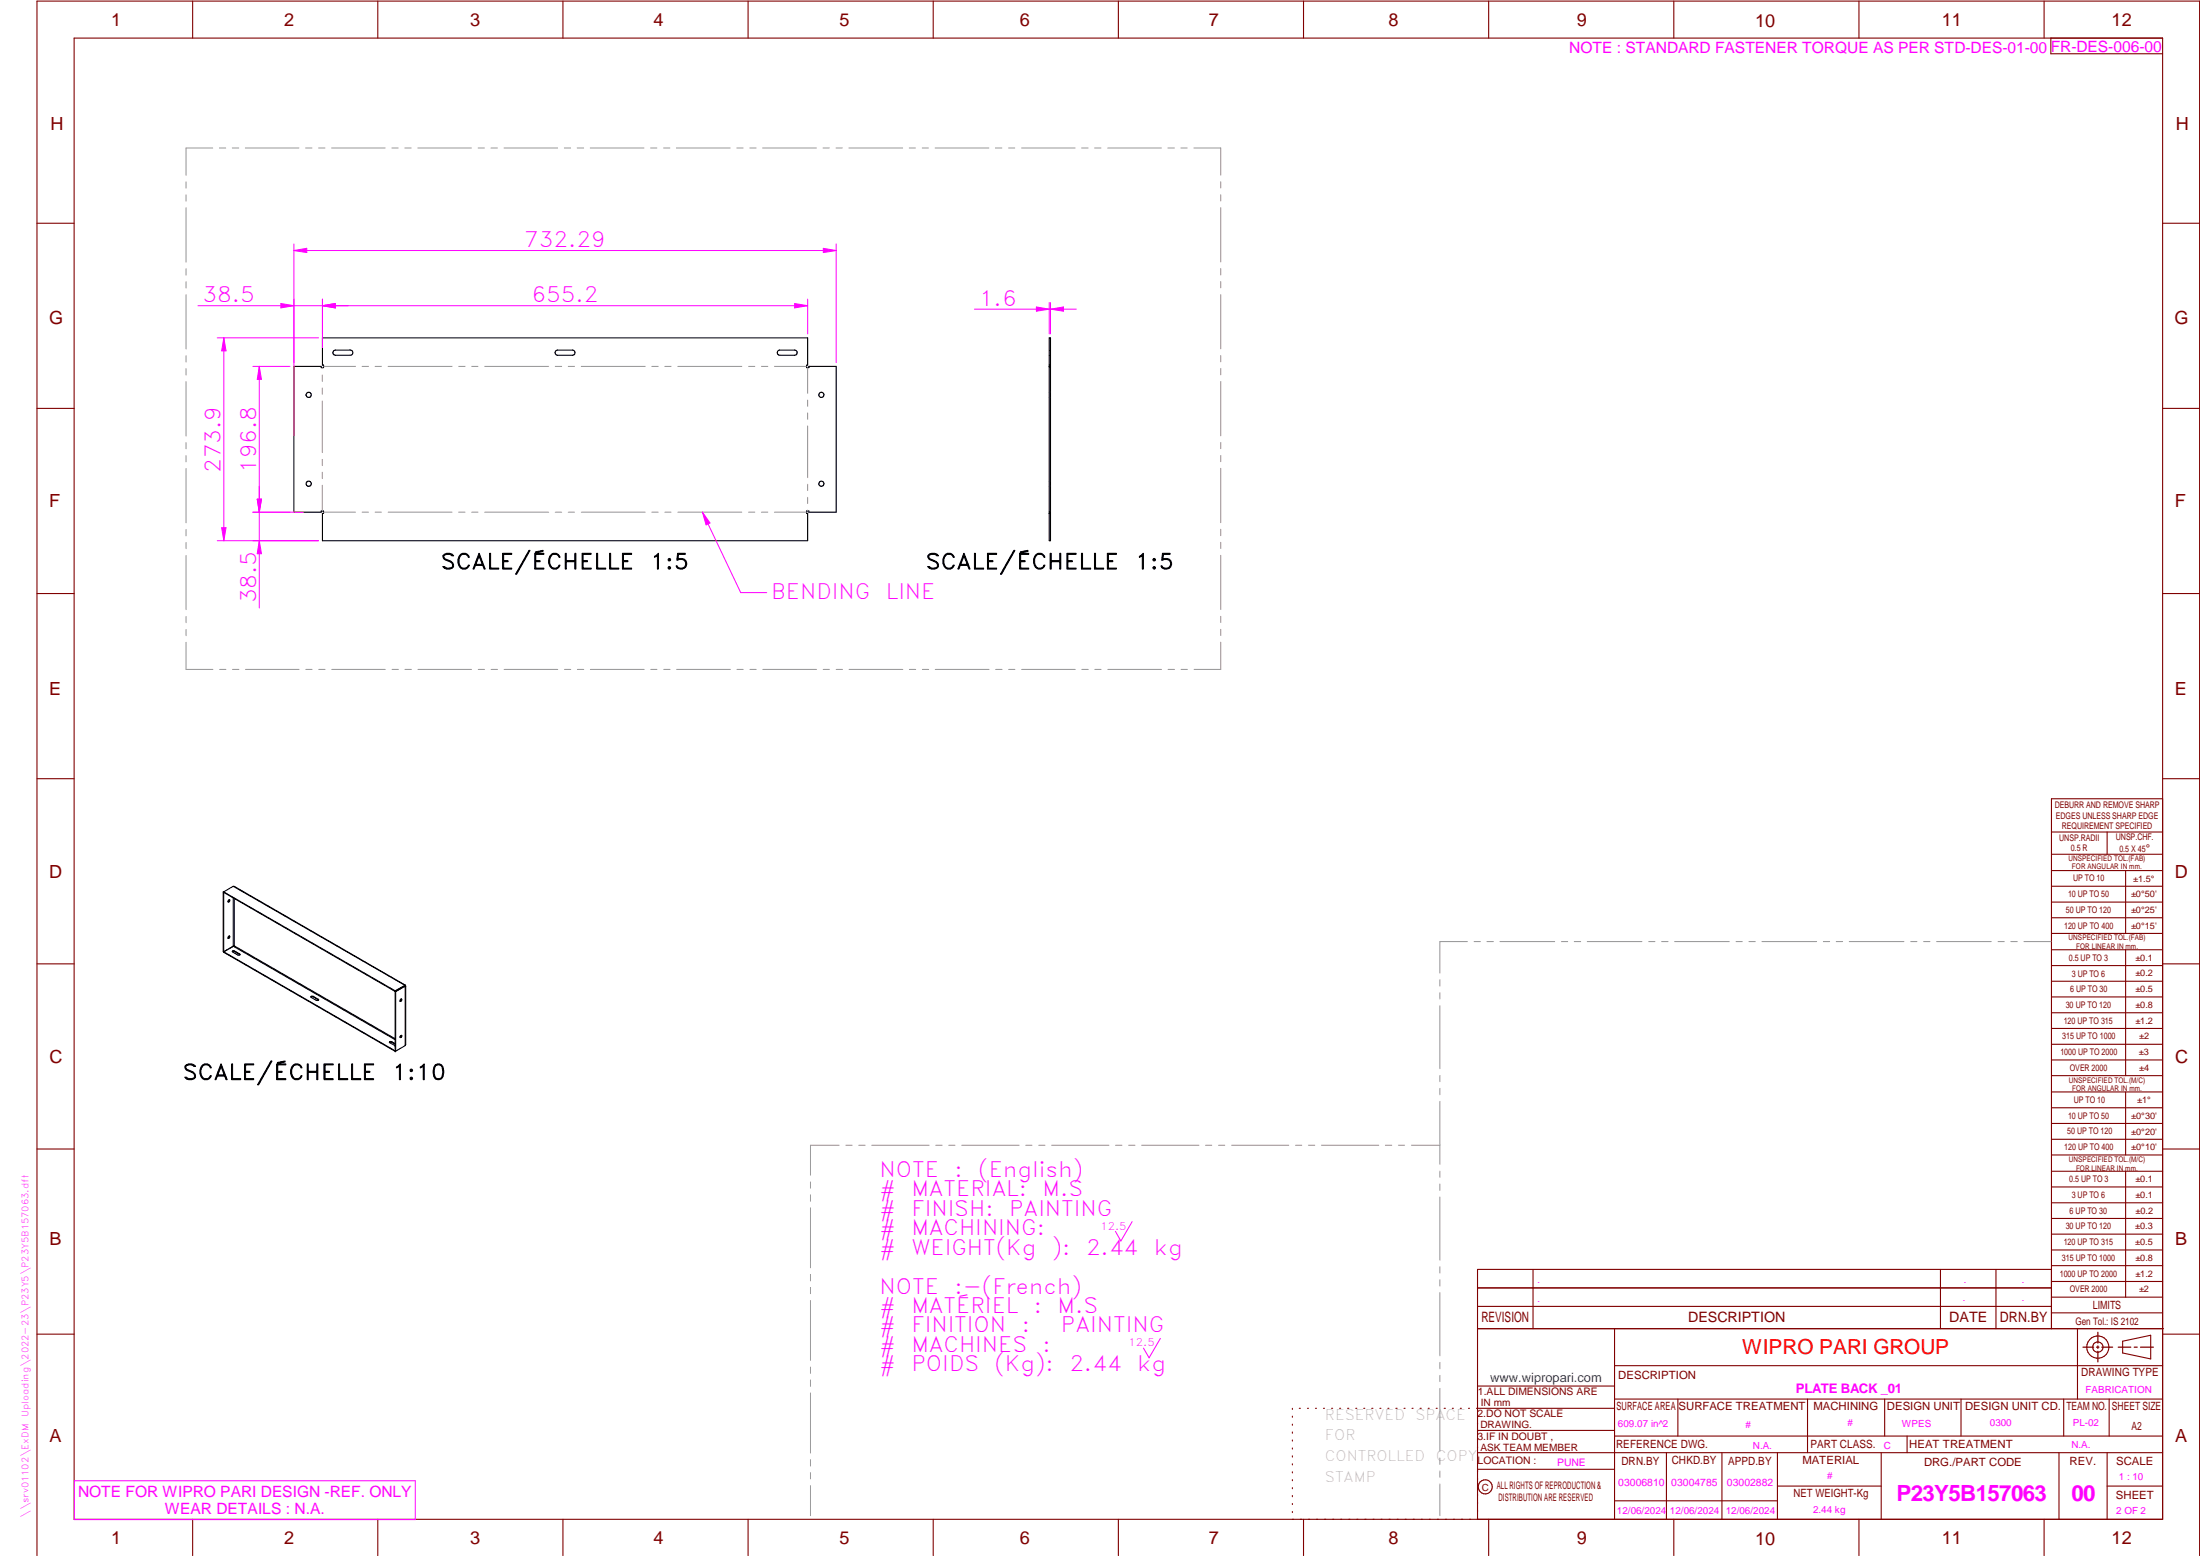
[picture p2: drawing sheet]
<svg xmlns="http://www.w3.org/2000/svg" width="594mm" height="420mm" viewBox="0 0 594 420" stroke-linecap="round" stroke-linejoin="round" font-family="sans-serif">
<g fill="none" stroke="#800000" stroke-width=".3">
<path d="M20 10.3h564v400h-564zM52 .3v10M102 .3v10M152 .3v10M202 .3v10M252 .3v10M302 .3v10M352 .3v10M402 .3v10M452 .3v10M502 .3v10M552 .3v10"/>
<path d="M553.8 10.3v4.2h30.2M10 60.3h10M584 60.3h10M10 110.3h10M584 110.3h10M10 160.3h10M584 160.3h10M10 210.3h10M584 215.7h-30v143.1M584 210.3h10M554 224.7h30M554 230.7h30"/>
<path d="M554 235.1h30M554 239.3h30M569 224.7v6M574 235.1v17M554 243.6h30M554 247.8h30M554 252.1h30M554 256.5h30M574 256.5v33.9M10 260.3h10M554 260.7h30M554 265h30"/>
<path d="M554 269.2h30M554 273.5h30M554 277.7h30M584 260.3h10M554 282h30M554 286.2h30M554 290.4h30M554 294.9h30M554 299.1h30M574 294.9v17M10 310.3h10M554 303.4h30"/>
<path d="M554 307.6h30M554 311.9h30M554 316.3h30M574 316.3v34M584 310.3h10M554 320.5h30M554 324.8h30M554 329h30M554 333.2h30M554 337.5h30M399 358.8h185.2M399 352.8h155"/>
<path d="M399 347.8h155M414 342.8v16M436 358.8v51.5M524 342.8v16M539 342.8v16M554 341.8h30M554 346h30M554 350.3h30M554 354.5h30M554 342.8h-155v67.5M561 358.8v19M10 360.3h10"/>
<path d="M399 374.3h37M436 377.8h148M453.1 377.8v10M488.1 377.8v14.5M508.9 377.8v10M529.5 377.8v10M557.3 377.8v10M569.5 377.8v10M573.2 362.2l7.6-1.6v6.3l-7.6-1.6zM584 368.8h-148M584 360.3h10M349 380.3v.3"/>
<path d="M349 382.4v.3M349 384.6v.3M349 386.7v.3M349 388.8v.3M349 391v.3M349 393.1v.3M349 395.3v.3M349 397.4v.3M349 399.5v.3M350.9 380.3h.2M353.1 380.3h.2M355.2 380.3h.3"/>
<path d="M357.4 380.3h.3M359.6 380.3h.3M361.7 380.3h.3M363.9 380.3h.3M366.1 380.3h.3M368.3 380.3h.2M370.4 380.3h.3M372.6 380.3h.3M374.8 380.3h.3M376.9 380.3h.4M379.1 380.3h.3M381.3 380.3h.3"/>
<path d="M383.4 380.3h.4M385.6 380.3h.3M387.8 380.3h.3M390 380.3h.3M392.2 380.3h.3M394.3 380.3h.3M396.5 380.3h.3M398.7 380.3h37.3M399 396.7h37M399 392.3h185M399 386.2h37M436 387.8h148"/>
<path d="M450 392.3v18M465 392.3v18M480 392.3v18M508 392.3v18M515 387.8v4.5M556 392.3v18M569 392.3v18M52 410.3v9.7M102 410.3v9.7M152 410.3v9.7M202 410.3v9.7M252 410.3v9.7"/>
<path d="M302 410.3v9.7M349 401.7v.3M349 403.8v.4M349 406v.3M349 408.1v.3M352 410.3v9.7M402 410.3v9.7M436 405.3h44M452 410.3v9.7M480 401.3h28M502 410.3v9.7M552 410.3v9.7"/>
<path d="M569 401.3h15M10 420v-419.7h584v419.7"/>
<circle cx="566.5" cy="363.7" r="1.39"/>
<circle cx="566.5" cy="363.8" r="3"/>
<circle cx="401.1" cy="401.5" r="1.9"/>
</g>
<path d="M79.4 65.9v51.7M222.3 67.1l3.5 .5-3.5 .6zM225.8 65.9v32M305.7 329.9l-3 5.2-1.5-2.6M313.3 361.4l-3 5.2-1.5-2.6M20.1 399.8h92v10.5h-92z" fill="none" stroke="#f0f" stroke-width=".27"/>
<g fill="none" stroke="#949494" stroke-width=".27">
<path d="M57.4 40h-7.2v7.3M59.3 40h1.7M62.7 40h1.8M66.2 40h14.5M82.5 40h1.7M86 40h1.8M89.5 40h14.5M105.8 40h1.7M109.3 40h1.7M112.8 40h14.5M129.1 40h1.7M132.6 40h1.7"/>
<path d="M136.1 40h14.5M152.4 40h1.7M155.9 40h1.7M159.4 40h14.5M175.7 40h1.7M179.2 40h1.7M182.7 40h14.5M199 40h1.7M202.5 40h1.7M205.9 40h14.6M222.2 40h1.7M225.8 40h1.7"/>
<path d="M229.2 40h14.5M245.5 40h1.7M249 40h1.7M252.5 40h14.5M268.8 40h1.7M272.3 40h1.7M275.8 40h14.5M292.1 40h1.7M295.6 40h1.7M299.1 40h14.5M315.4 40h1.7M318.9 40h1.7"/>
<path d="M322.4 40h7.2v7.3M50.2 49.1v1.7M50.2 52.6v1.7M50.2 56.1v14.7M329.6 49.1v1.7M329.6 52.6v1.7M329.6 56v14.7M50.2 72.6v1.7M50.2 76.1v1.7M50.2 79.6v14.6M329.6 72.5v1.8M329.6 76v1.7"/>
<path d="M329.6 79.5v14.7M50.2 96.1v1.6M50.2 99.5v1.8M87 99.3v.2M87.4 98.9h8.6M97.8 98.9h1.7M101.3 98.9h1.7M104.8 98.9h17.3M123.9 98.9h1.7M127.4 98.9h1.7M130.9 98.9h17.3M149.9 98.9h1.8"/>
<path d="M153.5 98.9h1.6M157 98.9h17.2M176 98.9h1.8M179.5 98.9h1.7M183 98.9h17.3M202.1 98.9h1.7M205.6 98.9h1.7M209.1 98.9h8.7M218.1 99.3v6.9M329.6 96v1.7M329.6 99.5v1.7M50.2 103v14.7"/>
<path d="M50.2 119.5v1.7M87 101.3v1.7M87 104.8v1.7M87 108.3v13.9M218.1 108v1.7M218.1 111.5v1.7M218.1 115v14M329.6 103v14.7M329.6 119.5v1.7M50.2 123v1.7M50.2 126.5v14.7M87 124v1.7"/>
<path d="M87 127.5v1.7M87 131v7M87.4 138.3h8.6M97.8 138.3h1.7M101.3 138.3h1.7M104.8 138.3h17.3M123.9 138.3h1.7M127.4 138.3h1.7M130.9 138.3h17.3M149.9 138.3h1.8M153.5 138.3h1.6M157 138.3h17.2"/>
<path d="M176 138.3h1.8M179.5 138.3h1.7M183 138.3h17.3M202.1 138.3h1.7M205.6 138.3h1.7M209.1 138.3h8.7M218.1 130.8v1.7M218.1 134.3v1.7M218.1 137.8v.2M329.6 123v1.7M329.6 126.4v14.7M50.2 143v1.7"/>
<path d="M50.2 146.5v1.7M50.2 150v14.6M329.6 142.9v1.8M329.6 146.4v1.7M329.6 149.9v14.7M50.2 173.4v7.4h7.3M50.2 166.5v1.6M50.2 170v1.7M329.6 166.4v1.7M329.6 169.9v1.7M329.6 173.4v7.4h-7.2M59.3 180.8h1.7"/>
<path d="M62.8 180.8h1.7M66.3 180.8h14.5M82.6 180.8h1.7M86.1 180.8h1.7M89.6 180.8h14.4M105.9 180.8h1.7M109.3 180.8h1.8M112.9 180.8h14.4M129.2 180.8h1.6M132.6 180.8h1.8M136.1 180.8h14.5M152.4 180.8h1.7"/>
<path d="M155.9 180.8h1.7M159.4 180.8h14.5M175.7 180.8h1.7M179.2 180.8h1.7M182.7 180.8h14.5M199 180.8h1.7M202.5 180.8h1.7M206 180.8h14.5M222.3 180.8h1.7M225.8 180.8h1.7M229.3 180.8h14.5M245.6 180.8h1.7"/>
<path d="M249.1 180.8h1.7M252.6 180.8h14.5M268.9 180.8h1.7M272.4 180.8h1.7M275.9 180.8h14.5M292.1 180.8h1.8M295.6 180.8h1.7M299.2 180.8h14.4M315.4 180.8h1.8M318.9 180.8h1.7M396.2 254.3h-7.4v8.5M398.1 254.3h1.6"/>
<path d="M401.5 254.3h1.8M405 254.3h14.8M421.6 254.3h1.7M425.1 254.3h1.7M428.6 254.3h14.8M445.2 254.3h1.7M448.7 254.3h1.7M452.2 254.3h14.8M468.8 254.3h1.7M472.3 254.3h1.7M475.8 254.3h14.8M492.4 254.3h1.7"/>
<path d="M495.8 254.3h1.8M499.4 254.3h14.7M516 254.3h1.6M519.4 254.3h1.8M522.9 254.3h14.8M539.5 254.3h1.7M543 254.3h1.7M546.5 254.3h7.4M388.8 264.5v1.8M388.8 268.1v1.6M388.8 271.6v17M388.8 290.4v1.7"/>
<path d="M388.8 293.9v1.7M388.8 297.4v17M218.9 319.2v1.6M226.6 309.2h-7.7v8.1M228.4 309.2h1.7M231.9 309.2h1.7M235.4 309.2h15.5M252.7 309.2h1.7M256.2 309.2h1.7M259.7 309.2h15.5M277 309.2h1.7M280.5 309.2h1.7"/>
<path d="M284 309.2h15.5M301.2 309.2h1.8M304.8 309.2h1.7M308.3 309.2h15.5M325.5 309.2h1.7M329.1 309.2h1.6M332.6 309.2h15.4M349.8 309.2h1.7M353.3 309.2h1.7M356.8 309.2h15.5M374.1 309.2h1.7M377.6 309.2h1.7"/>
<path d="M381.1 309.2h7.7M388.8 316.2v1.7M388.8 319.7v1.7M218.9 322.6v1.8M218.9 326.1v16.2M388.8 323.2v17.1M218.9 344.1v1.8M218.9 347.6v1.7M218.9 351.2v16.1M388.8 342.1v1.6M388.8 345.6v1.7M388.8 349v17.1"/>
<path d="M218.9 369.1v1.7M218.9 372.6v1.8M218.9 376.1v16.2M388.8 367.9v1.7M388.8 371.4v1.7M388.8 374.9v17M218.9 394.1v1.8M218.9 397.6v1.7M388.8 393.7v1.7M388.8 397.2v1.7M218.9 401.2v8.1M388.8 400.7v8.6"/>
</g>
<path d="M566.5 359.7v3M562.5 363.8h2.9M566.1 363.8h.7M566.5 363.4v.7M566.5 364.9v2.8M567.6 363.8h2.9M572 363.8h3.4M576.3 363.8h.8M578 363.8h3.5" fill="none" stroke="#800000" stroke-width=".34"/>
<g fill="none" stroke="#000" stroke-width=".3">
<path d="M87.1 91.2h131v7.4h-.3v.7h.6v-.4h7.4v39.4h-7.4v-.3h-.6v.6h.3v7.4h-131v-7.4h.3v-.6h-.7v.3h-7.3v-39.4h7.3v.4h.7v-.7h-.3zM90 94.9l.6-.4h4a.7 .7 0 0 1 .7 .7 .7 .7 0 0 1-.7 .7h-4a.7 .7 0 0 1-.6-1zM150.2 94.6l4.4-.1a.7 .7 0 0 1 .7 .7 .7 .7 0 0 1-.7 .7h-4a.7 .7 0 0 1-.7-.5 .7 .7 0 0 1 .3-.8zM210.2 94.6l4.4-.1a.7 .7 0 0 1 .7 .7 .7 .7 0 0 1-.7 .7h-4a.7 .7 0 0 1-.7-.5 .7 .7 0 0 1 .3-.8zM283.3 98.9h.4M283.3 91.2h.4v54.8h-.4zM283.3 98.6h.4M283.3 138.3h.4M283.3 138.6h.4M63.1 239.4l-2.7 1.4M63.1 239.4l46.3 26.6M63.1 239.4l46.1 26.6"/>
<path d="M60.3 240.9l.1 16.1M60.3 240.9l.1 .1M60.4 240.8l46.3 26.7M60.4 240.8v16.3l46.3 26.8M60.4 241l46.3 26.7M60.4 240.8l-.1 .1M60.4 241h.1M60.4 257l46.3 26.8M61.7 243.1l.1-.1 .3 .1-.4 .5zM61.7 252.9l.3-.1-.1 .5h-.3zM61.9 243l-.3 .5M61.9 252.7v.4l-.3 .2"/>
<path d="M63 255.5l-2.6 1.5M63 255.4h.2M63 242.4v13.1M63 255.5l.1 .1M63.1 255.6l43.6 25.2M63.2 242.6v12.8M63.2 255.4l43.5 25.1M63.2 255.4l-.1 .2M63.3 256.8l1.4 .8M63.3 256.8v.1M63.3 256.9l-.6 .1M63.3 256.9l1.4 .8"/>
<path d="M63.3 256.8l-.2-.1-.4 .2 1.5 1h.5v-.3M64.7 257.7l.1 .1M64.7 257.6v.1M84.5 269l1.4 .8M84.5 269v.2M84.5 269.2h-.6M84.5 269.2l1.4 .8M84.5 269l-.6 .2 1.5 .9h.5v-.3M85.9 269.8v.2M85.9 270h.1M106.7 267.7l.1 .1M106.7 267.5v16.4"/>
<path d="M106.8 267.8v16M108.2 269.8l.2-.1 .1 .3-.4 .4zM108.2 279.7l.3-.1v.2l-.4 .4zM108.4 269.7l-.1 .4-.3 .2M108.4 279.6l-.1 .3-.3 .2M109.2 266l.1 .1M109.2 266h.2M109.3 266.1v.1M109.3 266.2l.1 .1M109.3 266.2l-2.6 1.5M109.3 266.1l-2.6 1.4M109.3 266.2h.1"/>
<path d="M109.4 266v.1M109.4 266.1l-.1 .1M109.4 266.1l.2 .2M109.4 266.3v16l-2.6 1.5M109.4 266.3l-2.6 1.5M109.6 266.3l-.2 15.9M109.6 266.3l-.2 .1M105.1 281.4l1.6 1M105.7 281.3l1 .6M105.7 281.3h-.5l-.1 .1M105.7 281.3v.1M105.7 281.4l-.6 .1"/>
<path d="M105.7 281.4l1 .6M106.7 282.4h.1M106.7 283.8h.1M106.8 283.8l-.1 .1"/>
<circle cx="83.4" cy="106.6" r=".7"/>
<circle cx="221.8" cy="106.6" r=".7"/>
<circle cx="83.4" cy="130.6" r=".7"/>
<circle cx="221.8" cy="130.6" r=".69"/>
</g>
<g fill="none" stroke="#008000" stroke-width=".27">
<path d="M283.3 99.3h.1M283.3 94.5h.2M283.3 95.9h.2M283.5 99.3h.2M283.6 94.5h.1M283.6 95.9h.1M283.3 105.9h.2M283.3 107.3h.1M283.5 107.3h.2M283.6 105.9h.1M283.3 129.9h.2M283.3 138h.1"/>
<path d="M283.3 131.3h.1M283.5 138h.2M283.5 131.3h.2M283.6 129.9h.1"/>
</g>
<path d="M222.3 67.1l3.5 .5-3.5 .6z" fill="#f0f"/>
<path d="M79.4 67.6l3.4-.5v1.1z" fill="none" stroke="#f0f" stroke-width=".27"/>
<path d="M79.4 67.6l3.4-.5v1.1z" fill="#f0f"/>
<path d="M79.4 67.6h146.4M68.3 98.9h10M70 98.9l.6 3.5h-1.1zM68.3 138.3h10" fill="none" stroke="#f0f" stroke-width=".27"/>
<path d="M70 98.9l.6 3.5h-1.1z" fill="#f0f"/>
<path d="M69.5 134.8h1.1l-.6 3.5z" fill="none" stroke="#f0f" stroke-width=".27"/>
<path d="M69.5 134.8h1.1l-.6 3.5z" fill="#f0f"/>
<path d="M70 98.9v39.4M68.3 138.3h13.7M68.3 146h17.7M70 146l.6 3.5h-1.1z" fill="none" stroke="#f0f" stroke-width=".27"/>
<path d="M70 146l.6 3.5h-1.1z" fill="#f0f"/>
<path d="M69.5 134.8h1.1l-.6 3.5z" fill="none" stroke="#f0f" stroke-width=".27"/>
<path d="M69.5 134.8h1.1l-.6 3.5z" fill="#f0f"/>
<path d="M75.9 82l3.5 .6-3.5 .5zM79.4 80.8v17.1M87.1 80.8v13.1M70 131.3v32.9" fill="none" stroke="#f0f" stroke-width=".27"/>
<path d="M75.9 82l3.5 .6-3.5 .5z" fill="#f0f"/>
<path d="M87.1 82.6l3.4-.6v1.1z" fill="none" stroke="#f0f" stroke-width=".27"/>
<path d="M87.1 82.6l3.4-.6v1.1z" fill="#f0f"/>
<path d="M53.5 82.5h40.6M87.1 80.8v9.4M87.1 82.6l3.4-.6v1.1zM218.1 80.8v9.4" fill="none" stroke="#f0f" stroke-width=".27"/>
<path d="M87.1 82.6l3.4-.6v1.1z" fill="#f0f"/>
<path d="M214.6 82l3.5 .6-3.5 .5z" fill="none" stroke="#f0f" stroke-width=".27"/>
<path d="M214.6 82l3.5 .6-3.5 .5z" fill="#f0f"/>
<path d="M87.1 82.5h131M279.9 82.9l3.4 .6-3.4 .5zM283.3 81.7v8.5M283.7 81.7v8.5" fill="none" stroke="#f0f" stroke-width=".27"/>
<path d="M279.9 82.9l3.4 .6-3.4 .5z" fill="#f0f"/>
<path d="M283.7 83.5l3.5-.6v1.1z" fill="none" stroke="#f0f" stroke-width=".27"/>
<path d="M283.7 83.5l3.5-.6v1.1z" fill="#f0f"/>
<path d="M58.7 91.2h27.3M60.4 91.2l.6 3.5h-1.1zM263.1 83.5h27.6M58.7 146h27.3" fill="none" stroke="#f0f" stroke-width=".27"/>
<path d="M60.4 91.2l.6 3.5h-1.1z" fill="#f0f"/>
<path d="M59.9 142.5h1.1l-.6 3.5z" fill="none" stroke="#f0f" stroke-width=".27"/>
<path d="M59.9 142.5h1.1l-.6 3.5z" fill="#f0f"/>
<path d="M60.4 91.2v54.8M189.7 138.3l10.3 21.7" fill="none" stroke="#f0f" stroke-width=".27"/>
<path d="M189.7 138.3l2 2.9-1 .5z" fill="#f0f"/>
<path d="M189.7 138.3l2 2.9-1 .5zM200 160h7" fill="none" stroke="#f0f" stroke-width=".27"/>
<g font-size="6" fill="#f0f">
<text x="512.1" y="405.2">P23Y5B157063</text>
<text x="559.4" y="405.2">00</text>
</g>
<g font-size="5.7" fill="#f0f">
<text x="141.6" y="66.8">732.29</text>
<text x="54.7" y="81.7">38.5</text>
<text x="143.5" y="81.7">655.2</text>
<text x="264.4" y="82.6">1.6</text>
<text x="59.6" y="127.7" transform="rotate(-90 59.6 127.7)">273.9</text>
<text x="69.2" y="127.7" transform="rotate(-90 69.2 127.7)">196.8</text>
<text x="208.3" y="161.8">BENDING</text>
<text x="239.2" y="161.8">LINE</text>
<text x="69.2" y="162.9" transform="rotate(-90 69.2 162.9)">38.5</text>
<text x="237.5" y="317.8">NOTE</text>
<text x="257.7" y="317.8">:</text>
<text x="264.1" y="317.8">(English)</text>
<text x="237.5" y="323">#</text>
<text x="246.1" y="323">MATERIAL:</text>
<text x="281.5" y="323">M.S</text>
<text x="237.5" y="328.3">#</text>
<text x="246.1" y="328.3">FINISH:</text>
<text x="272.5" y="328.3">PAINTING</text>
<text x="237.5" y="333.5">#</text>
<text x="246.1" y="333.5">MACHINING:</text>
<text x="237.5" y="338.8">#</text>
<text x="246.1" y="338.8">WEIGHT(Kg</text>
<text x="284" y="338.8">):</text>
<text x="293.3" y="338.8">2.44</text>
<text x="311.6" y="338.8">kg</text>
<text x="237.5" y="349.3">NOTE</text>
<text x="257.7" y="349.3">:-(French)</text>
<text x="237.5" y="354.5">#</text>
<text x="237.5" y="359.8">#</text>
<text x="246.1" y="359.8">FINITION</text>
<text x="246.1" y="354.5">MATÉRIEL</text>
<text x="275.9" y="359.8">:</text>
<text x="279.2" y="354.5">:</text>
<text x="285.6" y="354.5">M.S</text>
<text x="286.5" y="359.8">PAINTING</text>
<text x="237.5" y="365">#</text>
<text x="246.1" y="365">MACHINES</text>
<text x="281.5" y="365">:</text>
<text x="237.5" y="370.3">#</text>
<text x="246.1" y="370.3">POIDS</text>
<text x="268.5" y="370.3">(Kg):</text>
<text x="288.8" y="370.3">2.44</text>
<text x="307.1" y="370.3">kg</text>
</g>
<g font-size="5.7">
<text x="119" y="153.7">SCALE/ÉCHELLE</text>
<text x="175.6" y="153.7">1:5</text>
<text x="250" y="153.7">SCALE/ÉCHELLE</text>
<text x="306.5" y="153.7">1:5</text>
<text x="49.4" y="291.5">SCALE/ÉCHELLE</text>
<text x="105.9" y="291.5">1:10</text>
</g>
<text font-size="5.6" fill="#f00" x="470.5" y="365.5">WIPRO PARI GROUP</text>
<g font-size="4.9" fill="#800000">
<text x="30" y="6.9">1</text>
<text x="76.7" y="6.9">2</text>
<text x="127" y="6.9">3</text>
<text x="176.5" y="6.9">4</text>
<text x="226.7" y="6.9">5</text>
<text x="275.4" y="6.9">6</text>
<text x="326.4" y="6.9">7</text>
<text x="375" y="6.9">8</text>
<text x="425.8" y="6.9">9</text>
<text x="473.9" y="7.3">10</text>
<text x="524.3" y="6.9">11</text>
<text x="570.2" y="6.9">12</text>
<text x="13.6" y="35.1">H</text>
<text x="587.6" y="35.1">H</text>
<text x="13.2" y="87.5">G</text>
<text x="587.2" y="87.5">G</text>
<text x="13.2" y="137">F</text>
<text x="587.2" y="137">F</text>
<text x="13.2" y="187.6">E</text>
<text x="587.2" y="187.6">E</text>
<text x="13.2" y="237">D</text>
<text x="587.2" y="237">D</text>
<text x="13.4" y="287.1">C</text>
<text x="587.4" y="287.1">C</text>
<text x="13.4" y="336.2">B</text>
<text x="587.4" y="336.2">B</text>
<text x="13.4" y="389.3">A</text>
<text x="587.4" y="389.3">A</text>
<text x="30" y="416.9">1</text>
<text x="76.7" y="416.9">2</text>
<text x="127" y="416.9">3</text>
<text x="176.5" y="416.9">4</text>
<text x="226.7" y="416.9">5</text>
<text x="275.4" y="416.9">6</text>
<text x="326.4" y="416.9">7</text>
<text x="375" y="416.9">8</text>
<text x="425.8" y="416.9">9</text>
<text x="473.9" y="417.3">10</text>
<text x="524.3" y="416.9">11</text>
<text x="570.2" y="416.9">12</text>
</g>
<g font-size="4.2" fill="#f0f">
<text x="423.7" y="14.3">NOTE : STANDARD FASTENER TORQUE AS PER STD-DES-01-00</text>
<text x="553.8" y="14">FR-DES-006-00</text>
<text x="21.1" y="404.3">NOTE FOR WIPRO PARI DESIGN -REF. ONLY</text>
<text x="44.5" y="408.8">WEAR DETAILS : N.A.</text>
</g>
<g font-size="3.9" fill="#800000">
<text x="400" y="357.1">REVISION</text>
<text x="455.9" y="357.1">DESCRIPTION</text>
<text x="526.4" y="357.1">DATE</text>
<text x="540" y="357.1">DRN.BY</text>
</g>
<g font-size="3.9" fill="#c0c0c0">
<text x="357.8" y="383.3">RESERVED</text>
<text x="382.3" y="383.3">SPACE</text>
<text x="357.8" y="388.9">FOR</text>
<text x="357.8" y="394.5">CONTROLLED</text>
<text x="387.8" y="394.5">COPY</text>
<text x="357.8" y="400">STAMP</text>
</g>
<text font-size="3.6" fill="#f0f" x="485" y="376.1">PLATE BACK _01</text>
<text font-size="3.5" fill="#00f" x="402.4" y="373.3">www.wipropari.com</text>
<g font-size="3.1" fill="#800000">
<text x="565.1" y="353.5">LIMITS</text>
<text x="562" y="371.7">DRAWING TYPE</text>
<text x="437" y="372.3">DESCRIPTION</text>
<text x="436.5" y="380.8">SURFACE AREA</text>
<text x="453.3" y="380.8">SURFACE TREATMENT</text>
<text x="489.7" y="380.8">MACHINING</text>
<text x="509.5" y="380.8">DESIGN UNIT</text>
<text x="530.6" y="380.8">DESIGN UNIT CD.</text>
<text x="558" y="380.6">TEAM NO.</text>
<text x="570.3" y="380.7">SHEET SIZE</text>
<text x="575.6" y="386.1">A2</text>
<text x="436.4" y="391.1">REFERENCE DWG.</text>
<text x="437.8" y="395.5">DRN.BY</text>
<text x="451.4" y="395.4">CHKD.BY</text>
<text x="466.6" y="395.5">APPD.BY</text>
<text x="486.7" y="395.4">MATERIAL</text>
<text x="488.9" y="390.9">PART CLASS.</text>
<text x="515.6" y="390.9">HEAT TREATMENT</text>
<text x="519.6" y="395.9">DRG./PART CODE</text>
<text x="558.9" y="395.5">REV.</text>
<text x="571.4" y="395.6">SCALE</text>
<text x="484.3" y="404.2">NET WEIGHT-Kg</text>
<text x="571.4" y="404.7">SHEET</text>
</g>
<text font-size="3" fill="#800000" x="579.5" y="230.1">°</text>
<g font-size="2.8" fill="#f0f">
<text x="297.2" y="332.1">12.5</text>
<text x="304.8" y="363.6">12.5</text>
<text x="420.5" y="396">PUNE</text>
<text x="437" y="401.2">03006810</text>
<text x="451.3" y="401.2">03004785</text>
<text x="466.3" y="401.2">03002882</text>
</g>
<g font-size="2.8" fill="#800000">
<text x="560.4" y="357.7">Gen Tol.: IS 2102</text>
<text x="399.1" y="376.6">1.ALL DIMENSIONS ARE</text>
<text x="399" y="382.7">2.DO NOT SCALE</text>
<text x="399" y="388.7">3.IF IN DOUBT ,</text>
<text x="399" y="395.4">LOCATION :</text>
<text x="404.2" y="402">ALL RIGHTS OF REPRODUCTION &amp;</text>
<text x="404.7" y="405.4">DISTRIBUTION ARE RESERVED</text>
</g>
<g font-size="2.7" fill="#f0f">
<text x="563.2" y="376.2">FABRICATION</text>
<text x="436.9" y="385.4">609.07 in^2</text>
<text x="471.4" y="385.5">#</text>
<text x="498.9" y="385">#</text>
<text x="513.6" y="385.3">WPES</text>
<text x="537.3" y="385.1">0300</text>
<text x="559.7" y="385.1">PL-02</text>
<text x="473.4" y="391.2">N.A.</text>
<text x="508.7" y="391.2">C</text>
<text x="559.3" y="391.1">N.A.</text>
<text x="493.4" y="399.5">#</text>
<text x="572.1" y="399.7">1 : 10</text>
<text x="436.6" y="408.7">12/06/2024</text>
<text x="450.9" y="408.8">12/06/2024</text>
<text x="466" y="408.9">12/06/2024</text>
<text x="489.6" y="408.5">2.44 kg</text>
<text x="571.4" y="408.7">2 OF 2</text>
</g>
<g font-size="2.7" fill="#800000">
<text x="399.9" y="379.7">IN mm</text>
<text x="399.7" y="385.7">DRAWING.</text>
<text x="399.7" y="391.8">ASK TEAM MEMBER</text>
<text x="400.1" y="402.5">C</text>
</g>
<g font-size="2.5" fill="#800000">
<text x="554.9" y="218.3">DEBURR AND REMOVE SHARP</text>
<text x="555.2" y="221">EDGES UNLESS SHARP EDGE</text>
<text x="556.1" y="227.1">UNSP.RADII</text>
<text x="556.8" y="223.8">REQUIREMENT SPECIFIED</text>
<text x="571.4" y="226.9">UNSP.CHF.</text>
<text x="559.2" y="229.9">0.5 R</text>
<text x="572.3" y="230.1">0.5 X 45</text>
<text x="559.8" y="238">UP TO 10</text>
<text x="576.1" y="238.1">±1.5°</text>
<text x="558.5" y="242.2">10 UP TO 50</text>
<text x="575.5" y="242.3">±0°50'</text>
<text x="557.4" y="250.7">120 UP TO 400</text>
<text x="557.9" y="246.5">50 UP TO 120</text>
<text x="575.5" y="250.7">±0°15'</text>
<text x="575.5" y="246.5">±0°25'</text>
<text x="558.7" y="259.4">0.5 UP TO 3</text>
<text x="559.5" y="263.7">3 UP TO 6</text>
<text x="576.6" y="263.6">±0.2</text>
<text x="576.6" y="259.4">±0.1</text>
<text x="559" y="267.9">6 UP TO 30</text>
<text x="576.6" y="267.9">±0.5</text>
<text x="557.8" y="272.2">30 UP TO 120</text>
<text x="576.6" y="272.2">±0.8</text>
<text x="556.9" y="280.7">315 UP TO 1000</text>
<text x="557.3" y="276.4">120 UP TO 315</text>
<text x="576.6" y="276.4">±1.2</text>
<text x="577.7" y="280.7">±2</text>
<text x="556.4" y="284.9">1000 UP TO 2000</text>
<text x="577.6" y="284.9">±3</text>
<text x="558.9" y="289.2">OVER 2000</text>
<text x="577.7" y="289.3">±4</text>
<text x="560" y="297.9">UP TO 10</text>
<text x="577.1" y="297.9">±1°</text>
<text x="558.5" y="302.1">10 UP TO 50</text>
<text x="575.5" y="302.1">±0°30'</text>
<text x="557.4" y="310.6">120 UP TO 400</text>
<text x="558.2" y="306.3">50 UP TO 120</text>
<text x="575.5" y="310.6">±0°10'</text>
<text x="575.5" y="306.4">±0°20'</text>
<text x="558.8" y="319.2">0.5 UP TO 3</text>
<text x="559.4" y="323.4">3 UP TO 6</text>
<text x="576.6" y="319.2">±0.1</text>
<text x="576.6" y="323.5">±0.1</text>
<text x="558.9" y="327.7">6 UP TO 30</text>
<text x="576.7" y="327.7">±0.2</text>
<text x="557.8" y="332">30 UP TO 120</text>
<text x="576.6" y="332">±0.3</text>
<text x="556.8" y="340.5">315 UP TO 1000</text>
<text x="557.3" y="336.3">120 UP TO 315</text>
<text x="576.6" y="336.3">±0.5</text>
<text x="576.6" y="340.5">±0.8</text>
<text x="556.2" y="344.7">1000 UP TO 2000</text>
<text x="576.6" y="344.7">±1.2</text>
<text x="558.9" y="349">OVER 2000</text>
<text x="577.6" y="349">±2</text>
</g>
<g font-size="2.5" fill="#f0f">
<text x="415.2" y="346.4">.</text>
<text x="530.3" y="346.5">.</text>
<text x="545.9" y="346.4">.</text>
<text x="415.2" y="351.5">.</text>
<text x="530" y="351.3">.</text>
<text x="545.9" y="351.4">.</text>
</g>
<g font-size="2.4" fill="#f0f">
<text x="7.7" y="382.7" transform="rotate(-90 7.7 382.7)">Uploading\2022-23\P23Y5\P23Y5B157063.dft</text>
<text x="7.7" y="409.8" transform="rotate(-90 7.7 409.8)">\\srv01102\ExDM</text>
</g>
<g font-size="2.1" fill="#800000">
<text x="558.5" y="232.4">UNSPECIFIED TOL.(FAB)</text>
<text x="559.5" y="234.7">FOR ANGULAR IN mm.</text>
<text x="558.6" y="253.9">UNSPECIFIED TOL.(FAB)</text>
<text x="560.7" y="256.3">FOR LINEAR IN mm.</text>
<text x="558.7" y="292.3">UNSPECIFIED TOL.(M/C)</text>
<text x="559.6" y="294.7">FOR ANGULAR IN mm.</text>
<text x="558.7" y="313.7">UNSPECIFIED TOL.(M/C)</text>
<text x="560.6" y="316.1">FOR LINEAR IN mm.</text>
</g>
</svg>
